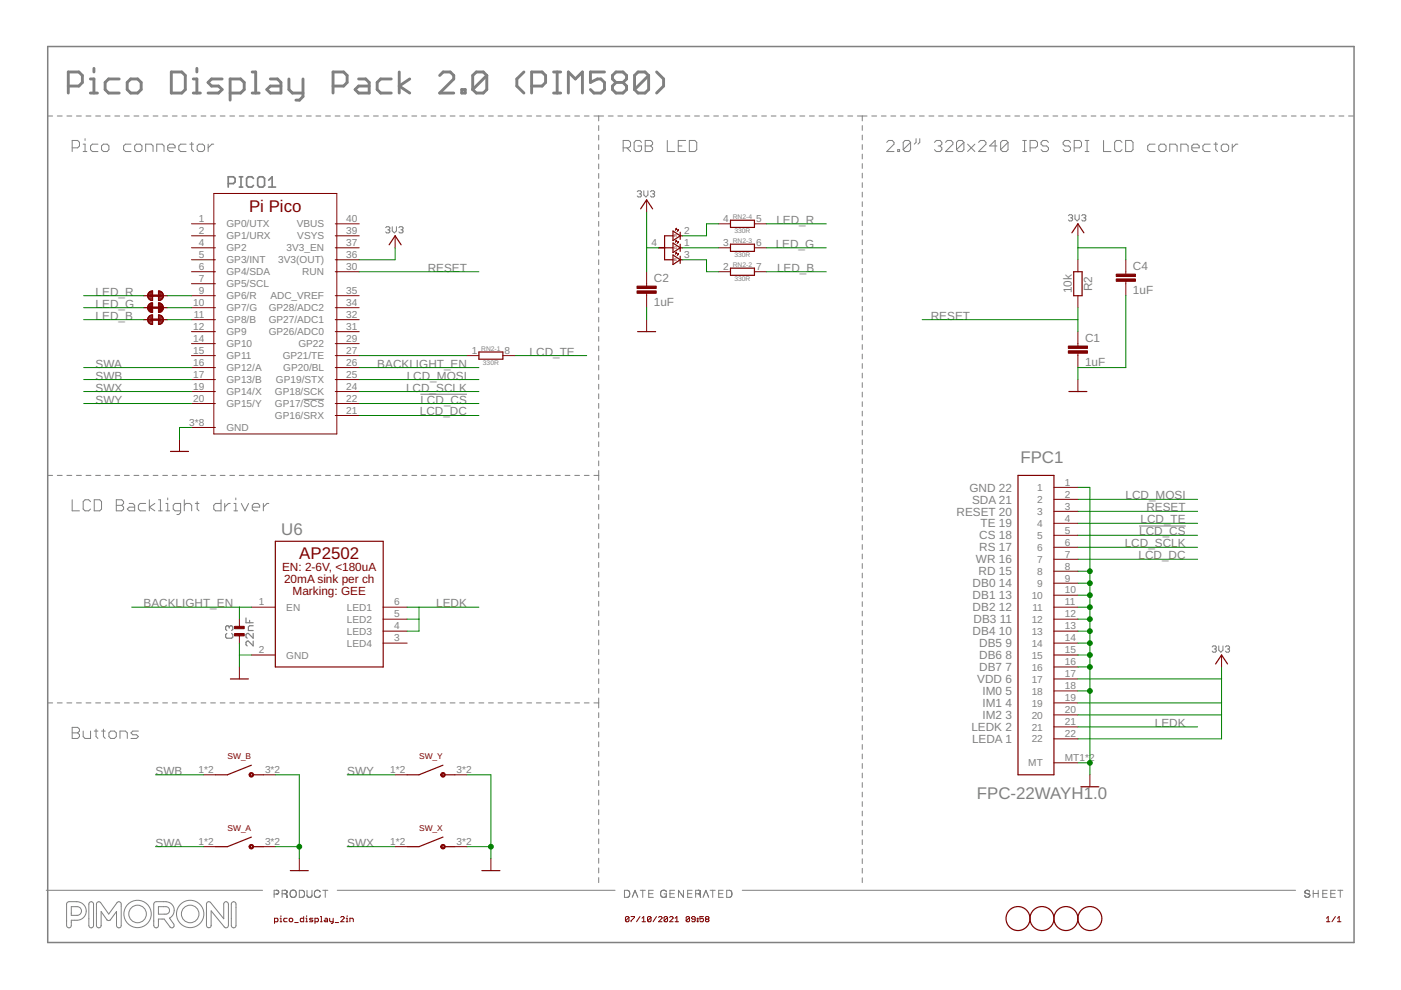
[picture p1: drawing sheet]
<svg xmlns="http://www.w3.org/2000/svg" width="297mm" height="210mm" viewBox="0 0 297 210" stroke-linecap="round" stroke-linejoin="round" font-family="sans-serif">
<g fill="none" stroke="#808080" stroke-width=".21">
<path d="M10.1 24.6h1.1M12.1 24.6h1.1M14.2 24.6h1M15.3 31.3h1.2l.3-.4v-.7l-.3-.4h-1.2v2.3M16.2 24.6h1.1M17.6 32.1h.8M17.6 30.6h.4v1.5M18 29.4v.4M18.2 24.6h1.1M20.3 24.6h1M20.8 30.6h-1.2l-.4 .3v.8l.4 .4h1.2M21.5 30.9l.4-.3h.8l.4 .3v.8l-.4 .4h-.8l-.4-.4z"/>
<path d="M22.3 24.6h1M24.3 24.6h1.1M26.4 24.6h1M27.8 30.6h-1.2l-.4 .3v.8l.4 .4h1.2M28.4 24.6h1M28.6 30.9l.3-.3h.8l.4 .3v.8l-.4 .4h-.8l-.3-.4zM30.4 24.6h1.1M30.9 32.1v-1.5h1.2l.3 .3v1.2M32.5 24.6h1M33.2 32.1v-1.5h1.2l.4 .3v1.2M34.5 24.6h1M35.6 31.3h1.5v-.4l-.4-.3h-.7l-.4 .3v.8l.4 .4h.7"/>
<path d="M36.5 24.6h1M38.6 24.6h1M39.5 30.6h-1.2l-.4 .3v.8l.4 .4h1.2M40.2 30.6h.8M40.6 24.6h1M40.6 30.2v1.5l.4 .4M41.8 30.9l.4-.3h.8l.4 .3v.8l-.4 .4h-.8l-.4-.4zM42.6 24.6h1M44.1 30.6v1.5M44.7 24.6h1M45.3 30.6h-.4l-.8 .7M46.7 24.6h1"/>
<path d="M48.7 24.6h1M50.7 24.6h1.1M52.8 24.6h1M54.8 24.6h1M56.8 24.6h1.1M58.9 24.6h1M60.9 24.6h1M62.9 24.6h1.1M65 24.6h1M67 24.6h1M69 24.6h1.1M71.1 24.6h1"/>
<path d="M73.1 24.6h1M75.1 24.6h1.1M77.2 24.6h1M79.2 24.6h1M81.2 24.6h1.1M83.2 24.6h1.1M85.3 24.6h1M87.3 24.6h1M89.3 24.6h1.1M91.4 24.6h1M93.4 24.6h1M95.4 24.6h1.1"/>
<path d="M97.5 24.6h1M99.5 24.6h1M101.5 24.6h1.1M103.6 24.6h1M105.6 24.6h1M107.6 24.6h1M109.7 24.6h1M111.7 24.6h1M113.7 24.6h1M115.8 24.6h1M117.8 24.6h1M119.8 24.6h1"/>
<path d="M121.9 24.6h1M123.9 24.6h1M125.9 24.6h2.1M126.9 24.6v1M126.9 26.6v1.1M126.9 28.7v1M126.9 30.7v1M126.9 32.7v1.1M126.9 34.8v1M126.9 36.8v1M126.9 38.8v1.1M129 24.6h1"/>
<path d="M131 24.6h1M132.1 31.3h1.2l.4-.4v-.7l-.4-.4h-1.2v2.3M132.9 31.3l.8 .8M133 24.6h1.1M135.1 24.6h1M136 30.2l-.4-.4h-.7l-.4 .4v1.5l.4 .4h.7l.4-.4v-.8h-.8M136.8 29.8h1.2l.4 .4v.4l-.4 .3 .4 .4v.4l-.4 .4h-1.2zM136.8 30.9h1.2M137.1 24.6h1M139.1 24.6h1.1M141.2 24.6h1M141.5 29.8v2.3h1.5"/>
<path d="M143.2 24.6h1M143.8 30.9h.8M145.2 24.6h1.1M145.4 29.8h-1.6v2.3h1.6M146.2 29.8h1.1l.4 .4v1.5l-.4 .4h-1.1zM147.3 24.6h1M149.3 24.6h1M151.3 24.6h1M153.4 24.6h1M155.4 24.6h1M157.4 24.6h1M159.4 24.6h1.1"/>
<path d="M161.5 24.6h1M163.5 24.6h1M165.5 24.6h1.1M167.6 24.6h1M169.6 24.6h1M171.6 24.6h1.1M173.7 24.6h1M175.7 24.6h1M177.7 24.6h1.1M179.7 24.6h1.1M181.8 24.6h2M182.8 24.6v1"/>
<path d="M182.8 26.6v1M182.8 28.6v1.1M182.8 30.7v1M182.8 32.7v1M182.8 34.7v1M182.8 36.7v1M182.8 38.7v1.1M184.8 24.6h1.1M186.9 24.6h1M188 30.2l.4-.4h.8l.3 .4v.4l-1.5 1.5h1.5M188.9 24.6h1M190.3 31.7h.4v.4h-.4z"/>
<path d="M190.9 24.6h1M192.9 24.6h1.1M193.1 30.2l-.4-.4h-.8l-.4 .4v1.5M193.1 30.2v1.5l-.4 .4h-.8l-.4-.4M193.1 30.2l-1.6 1.5M194.2 29.4v.8l-.4 .4M194.9 24.6h1.1M195 29.4v.8l-.4 .4M197 24.6h1M198.1 30.2l.4-.4h.8l.4 .4v.4l-.4 .3M198.9 30.9h.4M199 24.6h1"/>
<path d="M199.3 30.9l.4 .4v.4l-.4 .4h-.8l-.4-.4M200.5 30.2l.4-.4h.7l.4 .4v.4l-1.5 1.5h1.5M201 24.6h1M203 24.6h1M204.4 30.2l-.4-.4h-.8l-.4 .4v1.5M204.4 30.2v1.5l-.4 .4h-.8l-.4-.4M204.4 30.2l-1.6 1.5M205.1 24.6h1M205.1 30.6l1.6 1.5M206.7 30.6l-1.6 1.5M207.1 24.6h1M207.5 30.2l.4-.4h.8l.3 .4v.4l-1.5 1.5h1.5"/>
<path d="M209.1 24.6h1M211.1 24.6h1M211.4 30.9h-1.6l1.2-1.1v2.3M213.1 24.6h1.1M213.7 30.2l-.4-.4h-.7l-.4 .4v1.5M213.7 30.2v1.5l-.4 .4h-.7l-.4-.4M213.7 30.2l-1.5 1.5M215.2 24.6h1M216.8 29.8h.8M216.8 32.1h.8M217.2 24.6h1M217.2 29.8v2.3"/>
<path d="M218.4 31.3h1.2l.4-.4v-.7l-.4-.4h-1.2v2.3M219.2 24.6h1M221.2 24.6h1M222.3 30.2l-.4-.4h-.8l-.4 .4v.4l.4 .3h.8l.4 .4v.4l-.4 .4h-.8l-.4-.4M223.2 24.6h1.1M225.3 24.6h1M227 30.2l-.4-.4h-.8l-.4 .4v.4l.4 .3h.8l.4 .4v.4l-.4 .4h-.8l-.4-.4M227.3 24.6h1M227.8 31.3h1.1l.4-.4v-.7l-.4-.4h-1.1v2.3M229.3 24.6h1M230.1 29.8h.8M230.1 32.1h.8"/>
<path d="M230.5 29.8v2.3M231.3 24.6h1M233.4 24.6h1M234 29.8v2.3h1.5M235.4 24.6h1M237.4 24.6h1M237.9 30.2l-.4-.4h-.8l-.4 .4v1.5l.4 .4h.8l.4-.4M238.7 29.8h1.1l.4 .4v1.5l-.4 .4h-1.1zM239.4 24.6h1M241.4 24.6h1.1M243.5 24.6h1M244.9 30.6h-1.2l-.4 .3v.8l.4 .4h1.2"/>
<path d="M245.5 24.6h1M245.7 30.9l.4-.3h.7l.4 .3v.8l-.4 .4h-.7l-.4-.4zM247.5 24.6h1M248 32.1v-1.5h1.2l.4 .3v1.2M249.5 24.6h1M250.4 32.1v-1.5h1.1l.4 .3v1.2M251.5 24.6h1.1M252.7 31.3h1.6v-.4l-.4-.3h-.8l-.4 .3v.8l.4 .4h.8M253.6 24.6h1M255.6 24.6h1M256.6 30.6h-1.2l-.4 .3v.8l.4 .4h1.2M257.4 30.6h.7"/>
<path d="M257.6 24.6h1M257.8 30.2v1.5l.3 .4M258.9 30.9l.4-.3h.8l.4 .3v.8l-.4 .4h-.8l-.4-.4zM259.6 24.6h1.1M261.3 30.6v1.5M261.7 24.6h1M262.4 30.6h-.4l-.7 .7M263.7 24.6h1M265.7 24.6h1M267.7 24.6h1.1M269.7 24.6h1.1M271.8 24.6h1"/>
<path d="M273.8 24.6h1M275.8 24.6h1M277.8 24.6h1M279.8 24.6h1.1M281.9 24.6h1M283.9 24.6h1M285.9 24.6h1M81.8 48.3l.2-.2h.4l.3 .2v.2l-.3 .2M82.2 48.7h.2M82.4 48.7l.3 .3-.3 .4h-.4l-.2-.2M83.2 48.1v.9l.4 .4 .5-.4v-.9M84.6 48.3l.2-.2h.4l.2 .2-.2 .4"/>
<path d="M85 48.7h.2M85.2 48.7l.2 .3-.2 .4h-.4l-.2-.2M126.9 40.9v1M126.9 42.9v1M126.9 44.9v1.1M126.9 46.9v1.1M126.9 49v1M126.9 51v1M126.9 53v1.1M126.9 55.1v1M126.9 57.1v1M126.9 59.1v1.1"/>
<path d="M135.1 40.7l.2-.3h.5l.2 .3-.2 .4M135.5 41.1h.3M135.8 41.1l.2 .2-.2 .5h-.5l-.2-.2M136.5 40.4v.9l.4 .5 .5-.5v-.9M137.9 40.7l.2-.3h.5l.2 .3v.2l-.2 .2M138.3 41.1h.3M138.6 41.1l.2 .2-.2 .5h-.5l-.2-.2M182.8 40.7v1.1M182.8 42.8v1M182.8 44.8v1M182.8 46.8v1M182.8 48.8v1"/>
<path d="M182.8 50.8v1.1M182.8 52.9v1M182.8 54.9v1M182.8 56.9v1M182.8 58.9v1M226.5 45.7l.2-.2h.5l.2 .2v.3l-.2 .2M227 46.2h.2M227.2 46.2l.2 .2-.2 .4h-.5l-.2-.2M227.9 45.5v.9l.5 .4 .4-.4v-.9M229.3 45.7l.3-.2h.4l.2 .2-.2 .5M229.8 46.2h.2M230 46.2l.2 .2-.2 .4h-.4l-.3-.2"/>
<path d="M126.9 61.2v1M126.9 63.2v1M126.9 65.2v1.1M126.9 67.3v1M126.9 69.3v1M126.9 71.3v1M126.9 73.4v1M126.9 75.4v1M126.9 77.4v1M126.9 79.4v1.1M182.8 60.9v1.1M182.8 63v1"/>
<path d="M182.8 65v1M182.8 67v1M182.8 69v1M182.8 71v1.1M182.8 73.1v1M182.8 75.1v1M182.8 77.1v1M182.8 79.1v1M64.3 84.7h4.4M89.1 83.6h9.9M126.9 81.5v1M126.9 83.5v1"/>
<path d="M126.9 85.5v1.1M126.9 87.6v1M126.9 89.6v1M126.9 91.6v1.1M126.9 93.7v1M126.9 95.7v1M126.9 97.7v1.1M126.9 99.8v2.1M182.8 81.1v1M182.8 83.1v1.1M182.8 85.2v1M182.8 87.2v1"/>
<path d="M182.8 89.2v1M182.8 91.2v1M182.8 93.2v1.1M182.8 95.3v1M182.8 97.3v1M182.8 99.3v1M10.1 100.8h1.1M12.1 100.8h1.1M14.2 100.8h1M15.3 106v2.3h1.5M16.2 100.8h1.1M18.2 100.8h1.1"/>
<path d="M19.2 106.4l-.4-.4h-.8l-.4 .4v1.5l.4 .4h.8l.4-.4M20 106h1.1l.4 .4v1.5l-.4 .4h-1.1zM20.3 100.8h1M22.3 100.8h1M24.3 100.8h1.1M24.7 106h1.1l.4 .4v.3l-.4 .4 .4 .4v.4l-.4 .4h-1.1zM24.7 107.1h1.1M26.4 100.8h1M27.4 106.7h.8l.4 .4v1.2h-1.2l-.4-.4 .4-.4h1.2M28.4 100.8h1M30.4 100.8h1.1M30.9 106.7h-1.2l-.4 .4v.8l.4 .4h1.2"/>
<path d="M31.7 106v2.3M32.5 100.8h1M32.8 106.7l-1.1 .8 1.1 .8M33.6 108.3h.8M33.6 106h.4v2.3M34.5 100.8h1M35.2 106.7h.4v1.6M35.2 108.3h.8M35.6 105.6v.4M36.5 100.8h1M38.3 108.3h-1.2l-.4-.4v-.8l.4-.4h1.2v2l-.4 .4h-.4M38.6 100.8h1"/>
<path d="M39.1 107.1l.4-.4h.7l.4 .4v1.2M39.1 106v2.3M40.6 100.8h1M41.4 106.7h.8M41.8 106.4v1.5l.4 .4M42.6 100.8h1M44.7 100.8h1M46.7 100.8h1M46.9 106v2.3h-1.2l-.4-.4v-.8l.4-.4h1.2M47.6 106.7v1.6M48.7 100.8h1M48.8 106.7h-.4l-.8 .8"/>
<path d="M49.6 108.3h.8M49.6 106.7h.4v1.6M50 105.6v.4M50.7 100.8h1.1M51.2 106.7l.7 1.6 .8-1.6M52.8 100.8h1M53.5 107.5h1.6v-.4l-.4-.4h-.8l-.4 .4v.8l.4 .4h.8M54.8 100.8h1M55.8 106.7v1.6M56.8 100.8h1.1M57 106.7h-.4l-.8 .8M58.9 100.8h1"/>
<path d="M60.9 100.8h1M62.9 100.8h1.1M65 100.8h1M67 100.8h1M69 100.8h1.1M71.1 100.8h1M73.1 100.8h1M75.1 100.8h1.1M77.2 100.8h1M79.2 100.8h1M81.2 100.8h1.1M83.2 100.8h1.1"/>
<path d="M85.3 100.8h1M87.3 100.8h1M89.3 100.8h1.1M91.4 100.8h1M93.4 100.8h1M95.4 100.8h1.1M97.5 100.8h1M99.5 100.8h1M101.5 100.8h1.1M103.6 100.8h1M105.6 100.8h1M107.6 100.8h1"/>
<path d="M109.7 100.8h1M111.7 100.8h1M113.7 100.8h1M115.8 100.8h1M117.8 100.8h1M119.8 100.8h1M121.9 100.8h1M123.9 100.8h1M125.9 100.8h1M126.9 102.8v1.1M126.9 104.9v1M126.9 107v1"/>
<path d="M126.9 109v1M126.9 111.1v1M126.9 113.1v1.1M126.9 115.1v1.1M126.9 117.2v1.1M126.9 119.3v1M182.8 101.3v1M182.8 103.3v1.1M182.8 105.4v1M182.8 107.4v1M182.8 109.4v1M182.8 111.4v1"/>
<path d="M182.8 113.4v1M182.8 115.5v1M182.8 117.5v1M182.8 119.5v1M241.5 111.5h9.9M126.9 121.3v1.1M126.9 123.4v1M126.9 125.4v1.1M126.9 127.5v1M126.9 129.5v1.1M126.9 131.6v1M126.9 133.6v1.1"/>
<path d="M126.9 135.7v1M126.9 137.7v1.1M126.9 139.8v1M182.8 121.5v1M182.8 123.5v1M182.8 125.6v1M182.8 127.6v1M182.8 129.6v1M182.8 131.6v1M182.8 133.6v1M182.8 135.6v1.1M182.8 137.7v1"/>
<path d="M182.8 139.7v1M257 137.2l.2-.3h.5l.2 .3-.2 .4M257.5 137.6h.2M257.7 137.6l.2 .2-.2 .5h-.5l-.2-.3M258.4 136.9v.9l.4 .5 .5-.5v-.9M259.8 137.2l.2-.3h.5l.2 .3-.2 .4M260.2 137.6h.3M260.5 137.6l.2 .2-.2 .5h-.5l-.2-.3M10.1 149h1.1M12.1 149h1.1M14.2 149h1M15.3 154.2h1.2l.3 .4v.4l-.3 .4 .3 .4v.4l-.3 .4h-1.2z"/>
<path d="M15.3 155.4h1.2M16.2 149h1.1M17.6 155v1.2l.4 .4h1.2v-1.6M18.2 149h1.1M20 155h.8M20.3 149h1M20.4 154.6v1.6l.4 .4M21.5 155h.8M21.9 154.6v1.6l.4 .4M22.3 149h1M23.5 155h.8l.4 .4v.8l-.4 .4h-.8l-.4-.4v-.8zM24.3 149h1.1"/>
<path d="M25.4 156.6v-1.6h1.2l.4 .4v1.2M26.4 149h1M28.4 149h1M29.3 155h-1.1l-.4 .4 .4 .4h.7l.4 .4-.4 .4h-1.1M30.4 149h1.1M32.5 149h1M34.5 149h1M36.5 149h1M38.6 149h1M40.6 149h1M42.6 149h1M44.7 149h1"/>
<path d="M46.7 149h1M48.7 149h1M50.7 149h1.1M52.8 149h1M54.8 149h1M56.8 149h1.1M58.9 149h1M60.9 149h1M62.9 149h1.1M65 149h1M67 149h1M69 149h1.1"/>
<path d="M71.1 149h1M73.1 149h1M75.1 149h1.1M77.2 149h1M79.2 149h1M81.2 149h1.1M83.2 149h1.1M85.3 149h1M87.3 149h1M89.3 149h1.1M91.4 149h1M93.4 149h1"/>
<path d="M95.4 149h1.1M97.5 149h1M99.5 149h1M101.5 149h1.1M103.6 149h1M105.6 149h1M107.6 149h1M109.7 149h1M111.7 149h1M113.7 149h1M115.8 149h1M117.8 149h1"/>
<path d="M119.8 149h1M121.9 149h1M123.9 149h1M125.9 149h1M126.9 141.8v1.1M126.9 143.9v1M126.9 145.9v1.1M126.9 148v2.1M126.9 151.1v1.1M126.9 153.2v1M126.9 155.2v1.1M126.9 157.3v1"/>
<path d="M126.9 159.3v1.1M182.8 141.7v1M182.8 143.7v1M182.8 145.7v1M182.8 147.8v1M182.8 149.8v1M182.8 151.8v1M182.8 153.8v1M182.8 155.8v1M182.8 157.9v1M182.8 159.9v1M126.9 161.4v1.1"/>
<path d="M126.9 163.4v1.1M126.9 165.5v1.1M126.9 167.6v1M126.9 169.6v1.1M126.9 171.7v1M126.9 173.7v1.1M126.9 175.8v1M126.9 177.8v1.1M126.9 179.9v1.1M182.8 161.9v1M182.8 163.9v1M182.8 165.9v1"/>
<path d="M182.8 168v1M182.8 170v1M182.8 172v1M182.8 174v1M182.8 176v1M182.8 178v1.1M9.8 188.8h45.9M14.2 191.4l.4-.2a3.9 3.9 0 0 1 2.8 .3 1.96 1.96 0 0 1 .8 2.2 1.96 1.96 0 0 1-1.9 1.4h-1.2v1.1a.5 .5 0 0 1-.5 .5 .5 .5 0 0 1-.5-.5zM15.1 192.2h1.3a.92 .92 0 0 1 .9 1 .92 .92 0 0 1-.9 .9h-1.3zM18.9 191.4a.5 .5 0 0 1 .6-.2 .5 .5 0 0 1 .3 .5v4.5a.5 .5 0 0 1-.5 .5 .5 .5 0 0 1-.5-.5zM20.6 191.4l.4-.2 .3 .1 1.8 2.5 1.7-2.4a.49 .49 0 0 1 .6-.2 .49 .49 0 0 1 .3 .5v4.5a.5 .5 0 0 1-.5 .5 .5 .5 0 0 1-.5-.5v-2.9l-1.3 1.7-.3 .2-.4-.1-1.3-1.8v2.9a.5 .5 0 0 1-.5 .5 .5 .5 0 0 1-.5-.5zM32.7 191.4l.4-.2h2.1a1.85 1.85 0 0 1 1.7 1.4 1.85 1.85 0 0 1-1 2.1l.9 1.2a.5 .5 0 0 1 0 .7 .5 .5 0 0 1-.7 0l-1.3-1.7h-1.2v1.3a.5 .5 0 0 1-.5 .5 .5 .5 0 0 1-.5-.5z"/>
<path d="M33.6 192.2h1.6a.79 .79 0 0 1 .7 .8 .79 .79 0 0 1-.7 .8h-1.6zM44 191.3l.3-.1 .3 .1 2.8 3.5v-3.1a.5 .5 0 0 1 .6-.5 .5 .5 0 0 1 .4 .5v4.5l-.1 .4-.3 .1-.4-.1-2.8-3.5v3.1a.5 .5 0 0 1-.5 .5 .5 .5 0 0 1-.5-.5v-4.5zM49.1 191.4a.5 .5 0 0 1 .6-.2 .5 .5 0 0 1 .3 .5v4.5a.5 .5 0 0 1-.5 .5 .5 .5 0 0 1-.5-.5zM58.9 188.8l.2 .2M58.9 188.8h-.8v1.5M59 189.5l-.9 .1M59 189.4h.1M59 189.4v.1M59 188.9l.1 .1M59.1 189.3l-.1 .1M59.1 189v.1M59.1 189v.3"/>
<path d="M60.5 189.5h-.1M60.6 189.5h.1M60.6 188.8h.1M60.6 189.5l.2 .2M60.7 188.8h-.9v1.5M60.7 188.8l.1 .1M60.7 188.8h.1M60.7 189.6l.2 .6M60.8 188.9v.4l-.1 .1M60.8 189.8h.1M60.8 189.3l-.2 .2h-.8M60.8 188.9v.1"/>
<path d="M60.8 190.2h.1M60.9 190.2v.1M61.7 188.9a.67 .67 0 0 1 .7-.1 .67 .67 0 0 1 .4 .6 .72 .72 0 0 1-.9 .8 .72 .72 0 0 1-.2-1.2zM61.9 190.2h.1M63.5 188.8h.6l.4 .2 .1 .7-.4 .5-.7 .1zM65.1 189.8v.1M65.1 188.8l.1 1.3M65.2 190.1h.1M66.1 188.8v1.3l-.4 .2-.5-.2M66.1 189.9h.1M67.5 188.8a.67 .67 0 0 0-.8 .2 .67 .67 0 0 0 0 .7 .64 .64 0 0 0 .6 .6 .64 .64 0 0 0 .6-.5M67.5 188.8h.1"/>
<path d="M67.5 188.8l.4 .3M67.7 188.9h.1M67.8 190.1h.1M67.9 189.9h.1M68.4 188.8h1.1M69 188.8v1.5M71.5 188.8h58.9M126.9 182v1M126.9 184v1.1M126.9 186.1v1M132.4 188.8h.6l.4 .2a1.01 1.01 0 0 1-.2 1.2l-.8 .1zM133.5 189.4h.1"/>
<path d="M134 190.3l.6-1.5 .6 1.5M135.7 188.8h1.1M136.3 188.8v1.5M137.5 189.5h.9M138.5 188.8h-1v1.5h1M140.3 188.8a.74 .74 0 0 0-.2 1.1 .74 .74 0 0 0 1.1 .1l.1-.3M140.4 188.8h-.1M140.8 189.5h.5v.8M140.8 188.7l.1 .1M141 188.8h-.6M141 188.8h.1M141 188.8l.2 .1"/>
<path d="M141 190.2h.1M141.2 188.9h.1M141.2 188.9l.1 .2M142 189.5h.9M143 188.8h-1v1.5h1M144.9 188.8v1.5l-1.1-1.5v1.5M145.8 189.5h.9M146.7 188.8h-.9v1.5h.9M148.1 189.5h.1M148.2 189.5h.1M148.3 189.5h-.8M148.3 188.8l.2 .2v.3"/>
<path d="M148.3 189.5l.2 .7M148.4 189.7h.1M148.4 188.9h.1M148.4 189.3l-.1 .2M148.5 189.9h.1M148.5 189.3l-.3 .2M148.5 189l-.3-.2h-.7v1.5M148.5 190.2h.1M149.1 190.3l.6-1.5 .6 1.5M150.6 188.8h1M151.1 188.8v1.5M152.4 189.5h.8"/>
<path d="M153.3 188.8h-.9v1.5h.9M154.1 188.8h.6l.4 .3 .1 .7-.4 .4-.7 .1zM157.4 188.8h117.3M182.8 180.1v1M182.8 182.1v1M182.8 184.1v1M182.8 186.1v1M276.6 189.8l.2 .4M276.7 189.3l1 .4M276.7 189.3h.1M276.8 189.4h.1M276.9 188.8h-.1"/>
<path d="M276.9 188.8h.1M276.9 189.4h.1M277 188.8h.1M277 188.8l-.3 .2v.3M277 188.8a.46 .46 0 0 1 .6 .3M277 189.4l.1 .1M277.2 189.5h.1M277.4 189.5l.1 .1M277.5 189.6h.1M277.6 189.7l.1 .3M277.6 190l-.3 .3-.5-.2M277.7 190h-.1"/>
<path d="M278.4 188.8v1.5M278.4 189.4h1.1M279.5 188.8v1.5M280.5 189.5h.8M281.4 188.8h-.9v1.5h.9M282.2 189.5h.8M283.1 188.8h-.9v1.5h.9M283.6 188.8h1.1M284.2 188.8v1.5"/>
<circle cx="29.2" cy="193.8" r="2.9"/>
<circle cx="29.2" cy="193.8" r="1.86"/>
<circle cx="40.3" cy="193.8" r="2.9"/>
<circle cx="40.3" cy="193.8" r="1.86"/>
</g>
<path d="M48.4 38.9h1.1l.3-.3v-.8l-.3-.3h-1.1v2.2M50.7 37.5h.8M50.7 39.7h.8M51.1 37.5v2.2M53.7 37.8l-.3-.3h-.8l-.3 .3v1.5l.3 .4h.8l.3-.4M55 37.5h.7l.4 .3v1.5l-.4 .4h-.7l-.4-.4v-1.5zM57 39.7h1.4M57 38.2l.7-.7v2.2" fill="none" stroke="#808080" stroke-width=".36"/>
<path d="M10.1 9.9h277v189.9h-277z" fill="none" stroke="#808080" stroke-width=".32"/>
<path d="M48.1 134.3l-.3 .3v.5l.3 .2h1l.3-.2v-.5l-.3-.3M48.6 132.9l-.3-.2h-.2l-.3 .2v.5l.3 .3M48.6 132.9l.3-.2h.2l.3 .2v.5l-.3 .3M48.6 132.9v.3M52.2 131v1h1.5M52.9 131.5v.5M53.7 134.3v1l-1-1h-.3l-.2 .3v.5l.2 .2M53.7 135.9v1l-1-1h-.3l-.2 .3v.5l.2 .2M53.7 132.7h-.8l-.2 .2v.8h1" fill="none" stroke="#808080" stroke-width=".25"/>
<g fill="none" stroke="#800000" stroke-width=".25">
<path d="M82.5 51.9l1.3-1.9 1.2 1.9M135.8 44.3l1.3-1.9 1.3 1.9M140.9 52.5h1.8M142.7 49l1.5 1-1.5 1zM142.7 51.5l1.5 1-1.5 1.1zM142.7 54.1l1.5 1-1.5 1zM142.7 50h-1.8v5.1h1.8M144.2 49.2v1.6M144.2 51.8v1.5M144.2 54.3v1.5M144.2 55.1h.5M144.2 52.5h.5"/>
<path d="M144.2 50h.5M154.9 56.9h5.1v1.5h-5.1zM154.9 46.7h5.1v1.5h-5.1zM154.9 51.8h5.1v1.5h-5.1zM227.3 49.4l1.2-1.9 1.3 1.9M227.6 57.6h1.8v5.1h-1.8zM30.4 62.7h1.6M30.4 65.2h1.6M30.4 67.8h1.6M31.3 62.7h1M31.3 65.2h1M31.3 67.8h1"/>
<path d="M31.3 62.5h1M31.3 65.4h1M31.3 67.6h1M31.4 62.9h.9M31.4 65h.9M31.4 68.1h.9M31.4 67.4h.9M31.4 62.3h.9M31.4 65.6h.9M31.5 63.2h.8M31.5 68.3a1.03 1.03 0 0 1 .8-1.5v2l-.3-.1M31.5 64.7h.8"/>
<path d="M31.5 64.7l-.2 .7M31.5 68.3h.8M31.5 68.3l.5 .4M31.5 67.2h.8M31.5 62.1h.8M31.5 65.8h.8M31.6 62l.7-.3v2a1.02 1.02 0 0 1-.9-.6 1.02 1.02 0 0 1 .2-1.1zM31.6 63.4h.7M31.6 64.5h.7M31.6 68.5h.7M31.7 66.1h.6M31.7 67h.6"/>
<path d="M31.8 61.8h.5M31.9 63.6h.4M32 64.3l.3-.1v2.1a.98 .98 0 0 1-1-.9M32 64.3h.3M32 64.3l-.5 .4M32 68.7h.3M33.6 61.7a1.02 1.02 0 0 1 1 1 1.02 1.02 0 0 1-1 1zM33.6 63.6h.4M33.6 63.4h.7M33.6 63.2h.9M33.6 62.9h1M33.6 62.7h1"/>
<path d="M33.6 62.5h1M33.6 62.3h.9M33.6 62.1h.8M33.6 61.8h.6M33.6 66.1h.6M33.6 65.8h.8M33.6 65.6h.9M33.6 65.4h1M33.6 65.2h1M33.6 65h1M33.6 64.7h.9M33.6 64.5h.7"/>
<path d="M33.6 64.3h.4M33.6 68.7h.4M33.6 68.5h.7M33.6 68.3h.9M33.6 68.1h1M33.6 67.8h1M33.6 67.6h1M33.6 67.4h.9M33.6 67.2h.8M33.6 67h.6M34 64.3l-.4-.1v2.1l.5-.2 .5-.5M34 64.3l.5 .4"/>
<path d="M34 62.7h1.5M34 65.2h1.5M34 67.8h1.5M34.3 68.6l-.3 .1M34.5 68.3a1.02 1.02 0 0 0-.9-1.5v2l.4-.1M34.5 64.7l.1 .7M34.5 68.3l-.2 .3M34.6 65.4v.2M101.5 74.6h5.1v1.6h-5.1zM135.2 70.3h3.8M36.2 95.7h3.8M226.6 83h3.8"/>
<path d="M58.4 114.8h22.8v26.6h-22.8zM215.8 100.8h7.7v63.5h-7.7zM48.9 144h3.8M257.7 140.8l1.3-1.9 1.3 1.9M53.3 162.2l-5.1 2.1h-2.5M53.3 177.5l-5.1 2h-2.5M53.8 164.3h2M53.8 179.5h2M93.9 162.2l-5.1 2.1h-2.5M93.9 177.5l-5.1 2h-2.5M94.4 164.3h2.1M94.4 179.5h2.1"/>
<path d="M229.2 166.8h3.8M61.6 184.6h3.8M102.2 184.6h3.8"/>
<circle cx="215.8" cy="194.8" r="2.54"/>
<circle cx="220.9" cy="194.8" r="2.54"/>
<circle cx="226" cy="194.8" r="2.54"/>
<circle cx="231.1" cy="194.8" r="2.54"/>
</g>
<g fill="none" stroke="#800000" stroke-width=".21">
<path d="M40.6 47.5h5.1M40.6 50h5.1M40.6 52.5h5.1M40.6 55.1h5.1M40.6 57.6h5.1M45.3 41h26.1v51h-26.1zM71.1 47.5h5.1M71.1 50h5.1M71.1 52.5h5.1M71.1 55.1h5.1M71.1 57.6h5.1M83.8 50v2.5"/>
<path d="M137.1 42.4v2.5M137.1 57.6v3.1M143.3 53.6l.1-.1v.2zM143.3 48.5l.1-.1v.3zM143.3 51.1l.1-.2v.3zM143.4 53.5l-.2 .4M143.4 50.9l-.2 .5M143.4 48.4l-.2 .5M143.6 53.9l.2-.2v.3zM143.6 48.8l.2-.1v.2zM143.6 51.3l.2-.1v.3zM143.8 53.7l-.2 .5"/>
<path d="M143.8 51.2l-.2 .4M143.8 48.7l-.2 .4M152.3 47.5h2.6M152.3 52.5h2.6M152.3 57.6h2.6M160 47.5h2.5M160 52.5h2.5M160 57.6h2.5M228.5 47.5v2.5M228.5 55.1v2.5M238.7 55.1v3M238.7 59.6v3.1"/>
<path d="M40.6 60.2h5.1M40.6 62.7h5.1M40.6 65.2h5.1M40.6 67.8h5.1M40.6 70.3h5.1M40.6 72.9h5.1M40.6 75.4h5.1M40.6 77.9h5.1M71.1 62.7h5.1M71.1 65.2h5.1M71.1 67.8h5.1M71.1 70.3h5.1"/>
<path d="M71.1 72.9h5.1M71.1 75.4h5.1M71.1 77.9h5.1M99 75.4h2.5M106.6 75.4h2.6M137.1 62.2v3M137.1 67.8v2.5M228.5 62.7v2.5M228.5 70.3v3.1M228.5 74.9v3M38.1 93.2v2.5M40.6 80.5h5.1"/>
<path d="M40.6 83h5.1M40.6 85.6h5.1M40.6 90.6h5.1M71.1 80.5h5.1M71.1 83h5.1M71.1 85.6h5.1M71.1 88.1h5.1M228.5 80.5v2.5M223.5 103.3h5M223.5 105.9h5M223.5 108.4h5M223.5 111h5"/>
<path d="M223.5 113.5h5M223.5 116h5M223.5 118.6h5M50.8 131.3v1.6M50.8 134.7v1.7M53.3 128.7h5.1M53.3 138.9h5.1M81.2 128.7h5.1M81.2 131.3h5.1M81.2 133.8h5.1M81.2 136.4h5.1M223.5 128.7h5"/>
<path d="M223.5 138.9h5M223.5 131.3h5M223.5 133.8h5M223.5 136.4h5M223.5 121.1h5M223.5 123.7h5M223.5 126.2h5M259 138.9v2.5M50.8 141.4v2.6M223.5 141.4h5M223.5 144h5M223.5 146.5h5"/>
<path d="M223.5 149h5M223.5 151.6h5M223.5 154.1h5M223.5 156.7h5M43.1 164.3h2.6M43.1 179.5h2.6M55.8 164.3h2.6M55.8 179.5h2.6M83.8 164.3h2.5M83.8 179.5h2.5M96.5 164.3h2.5M96.5 179.5h2.5"/>
<path d="M223.5 161.7h5M231.1 164.3v2.5M58.2 195.4h.6l.1-.2-.1-.5h-.6v1.1M59.4 194.7h.2v.7M59.4 195.4h.3M59.6 194.2v.1M60.9 194.7h-.6l-.1 .2v.3l.1 .2h.6M61.5 194.7h.4l.2 .2v.3l-.2 .2h-.4l-.2-.2v-.3zM62.5 195.6h.7M63.5 182.1v2.5M64.4 194.3v1.1h-.6l-.1-.5 .1-.2h.6M64.8 194.7h.2v.7"/>
<path d="M64.8 195.4h.4M65 194.2v.1M66.3 194.7h-.5l-.2 .2 .2 .2h.4l.1 .1-.1 .2h-.6M66.8 195.4h.5l.2-.2-.2-.5h-.5v1.1M67.9 195.4h.4M67.9 194.3h.2v1.1M68.9 194.7h.4l.1 .2v.5h-.5l-.2-.2 .2-.1h.5M69.9 194.7v.5l.2 .2h.5M70.6 194.7v.9l-.3 .2M71.1 195.6h.7M72.2 194.5l.2-.2h.4l.2 .2-.8 .9h.8M73.4 194.7h.2v.7"/>
<path d="M73.4 195.4h.4M73.6 194.2v.1M74.2 195.4v-.7h.5l.2 .2v.5M104.1 182.1v2.5M133.3 194.5v.7l-.1 .2h-.4l-.2-.2M133.3 194.5l-.1-.2h-.4l-.2 .2v.7M133.3 194.5l-.7 .7M133.8 194.3h.7l-.7 1.1M135.7 194.3l-.7 1.1M136.1 195.4h.8M136.1 194.7l.4-.4v1.1M138 194.5v.7l-.2 .2h-.3l-.2-.2"/>
<path d="M138 194.5l-.2-.2h-.3l-.2 .2v.7M138 194.5l-.7 .7M139.2 194.3l-.7 1.1M139.6 194.5l.2-.2h.4l.2 .2-.8 .9h.8M141.5 194.5v.7l-.1 .2h-.4l-.2-.2M141.5 194.5l-.1-.2h-.4l-.2 .2v.7M141.5 194.5l-.7 .7M142 194.5l.2-.2h.3l.2 .2v.2l-.7 .7h.7M143.2 195.4h.7M143.2 194.7l.3-.4v1.1M146.2 194.5v.7l-.2 .2h-.3l-.2-.2M146.2 194.5l-.2-.2h-.3l-.2 .2v.7"/>
<path d="M146.2 194.5l-.7 .7M147.4 194.9h-.6l-.2-.2 .2-.4h.4l.2 .2v.7l-.2 .2h-.4l-.2-.2M147.8 194.7h.2v.2h-.2zM147.8 195.2h.2v.2h-.2zM149.1 194.3h-.7v.6l.4-.2 .3 .2v.3l-.2 .2h-.3l-.2-.2M149.8 194.9l-.2 .2 .2 .3h.3l.2-.2-.2-.3M149.8 194.9l-.2-.2 .2-.4h.3l.2 .2-.2 .4M149.8 194.9h.3M281.2 195.4h.8M281.2 194.7l.4-.4v1.1M283.1 194.3l-.7 1.1M283.6 195.4h.7"/>
<path d="M283.6 194.7l.3-.4v1.1"/>
</g>
<g fill="#800000" stroke="#800000" stroke-width=".21">
<path d="M226.5 74.4h4.1v.5h-4.1z"/>
<path d="M226.5 73.4h4.1v.5h-4.1z"/>
<path d="M236.7 59.1h4v.5h-4z"/>
<path d="M236.7 58.1h4v.5h-4z"/>
<path d="M135.1 61.7h4v.5h-4z"/>
<path d="M135.1 60.7h4v.5h-4z"/>
<path d="M49.7 132.8h2.1v.5h-2.1z"/>
<path d="M49.7 134.3h2.1v.5h-2.1z"/>
</g>
<g fill="#800000" stroke="#800000" stroke-width=".21">
<path d="M53 163.9a.48 .48 0 0 1 .7 .1 .48 .48 0 0 1-.3 .7 .48 .48 0 0 1-.6-.4h.3a.23 .23 0 0 1 .3-.2 .23 .23 0 0 1 .1 .3 .23 .23 0 0 1-.4 0l-.3-.1z" fill-rule="evenodd"/>
<path d="M53 179.1a.48 .48 0 0 1 .7 .2 .48 .48 0 0 1-.3 .7 .48 .48 0 0 1-.6-.5h.3a.24 .24 0 0 1 .3-.2 .24 .24 0 0 1 .1 .4 .24 .24 0 0 1-.4-.1l-.3-.1z" fill-rule="evenodd"/>
<path d="M93.6 163.9a.49 .49 0 0 1 .8 .2 .49 .49 0 0 1-.4 .7 .49 .49 0 0 1-.6-.5h.3a.23 .23 0 0 1 .3-.3 .23 .23 0 0 1 .1 .4 .23 .23 0 0 1-.4 0l-.3-.1z" fill-rule="evenodd"/>
<path d="M93.6 179.1a.49 .49 0 0 1 .8 .2 .49 .49 0 0 1-.4 .7 .49 .49 0 0 1-.6-.5h.3a.23 .23 0 0 1 .3-.2 .23 .23 0 0 1 .1 .3 .23 .23 0 0 1-.4 0l-.3-.1z" fill-rule="evenodd"/>
</g>
<path d="M139.6 52.5h1.3" fill="none" stroke="#800000" stroke-width=".34"/>
<path d="M32 62.7h2M32 65.2h2M32 67.8h2" fill="none" stroke="#800000" stroke-width=".51"/>
<g fill="none" stroke="#008000" stroke-width=".21">
<path d="M76.2 57.6h25.3M83.8 52.5v2.6h-7.6M137.1 52.5h2.5M137.1 44.9v12.7M144.7 52.5h7.6M144.7 55.1h5.1v2.5h2.5M152.3 47.5h-2.5v2.5h-5.1M162.5 52.5h12.7M162.5 57.6h12.7M162.5 47.5h12.7M228.5 50v5.1M228.5 52.5h10.2v2.6"/>
<path d="M17.7 77.9h22.9M17.7 67.8h12.7M17.7 62.7h12.7M17.7 65.2h12.7M35.5 67.8h5.1M35.5 62.7h5.1M35.5 65.2h5.1M76.2 77.9h25.3M76.2 75.4h22.8M109.2 75.4h15.2M137.1 65.2v2.6M195.5 67.8h33"/>
<path d="M228.5 65.2v5.1M238.7 62.7v15.2h-10.2v2.6M17.7 85.6h22.9M17.7 83h22.9M17.7 80.5h22.9M40.6 90.6h-2.5v2.6M76.2 85.6h25.3M76.2 83h25.3M76.2 80.5h25.3M76.2 88.1h25.3M228.5 103.3h2.6v61M228.5 108.4h25.4"/>
<path d="M228.5 113.5h25.4M228.5 116h25.4M228.5 105.9h25.4M228.5 118.6h25.4M228.5 111h25.4M27.9 128.7h25.4M50.8 128.7v2.6M50.8 136.4v5M50.8 138.9h2.5M86.3 128.7h15.2M86.3 131.3h2.5M88.8 128.7v5.1h-2.5"/>
<path d="M228.5 138.9h2.6M228.5 121.1h2.6M228.5 123.7h2.6M228.5 126.2h2.6M228.5 128.7h2.6M228.5 131.3h2.6M228.5 133.8h2.6M228.5 136.4h2.6M228.5 151.6h30.5M228.5 149h30.5M228.5 144h30.5M228.5 146.5h2.6"/>
<path d="M228.5 141.4h2.6M228.5 154.1h25.4M259 141.4v15.3h-30.5M33 164.3h10.1M33 179.5h10.1M58.4 164.3h5.1v17.8M58.4 179.5h5.1M73.6 164.3h10.2M73.6 179.5h10.2M99 164.3h5.1v17.8M99 179.5h5.1M228.5 161.7h2.6"/>
</g>
<g fill="#008000" stroke="#008000" stroke-width=".21">
<circle cx="63.5" cy="179.5" r=".51"/>
<circle cx="104.1" cy="179.5" r=".51"/>
<circle cx="231.1" cy="161.7" r=".51"/>
<circle cx="231.1" cy="146.5" r=".51"/>
<circle cx="231.1" cy="141.4" r=".51"/>
<circle cx="231.1" cy="138.9" r=".51"/>
<circle cx="231.1" cy="136.4" r=".51"/>
<circle cx="231.1" cy="133.8" r=".51"/>
<circle cx="231.1" cy="131.3" r=".51"/>
<circle cx="231.1" cy="128.7" r=".51"/>
<circle cx="231.1" cy="126.2" r=".51"/>
<circle cx="231.1" cy="123.7" r=".51"/>
<circle cx="231.1" cy="121.1" r=".51"/>
</g>
<g fill="none" stroke="#808080" stroke-width=".61">
<path d="M14.5 18.2h2.2l.8-.7v-1.5l-.8-.7h-2.2v4.4M19.2 16.7h.7v3M19.2 19.7h1.5M19.9 14.5v.8M25.3 16.7h-2.3l-.7 .8v1.5l.7 .7h2.3M27.7 16.7h1.5l.7 .8v1.5l-.7 .7h-1.5l-.7-.7v-1.5zM36.3 15.3h2.2l.8 .7v3l-.8 .7h-2.2zM41 16.7h.7v3M41 19.7h1.5M41.7 14.5v.8M47.1 16.7h-2.2l-.8 .8 .8 .7h1.4l.8 .8-.8 .7h-2.2M48.8 19.7h2.2l.8-.7v-1.5l-.8-.8h-2.2v4.5"/>
<path d="M53.5 15.3h.7v4.4M53.5 19.7h1.4M57.3 16.7h1.5l.8 .8v2.2h-2.3l-.7-.7 .7-.8h2.3M61.3 16.7v2.3l.7 .7h2.2M64.2 16.7v3.8l-.7 .7h-.8M70.6 18.2h2.3l.7-.7v-1.5l-.7-.7h-2.3v4.4M76 16.7h1.5l.8 .8v2.2h-2.3l-.7-.7 .7-.8h2.3M83 16.7h-2.3l-.7 .8v1.5l.7 .7h2.3M84.6 15.3v4.4M86.9 16.7l-2.3 1.5 2.3 1.5M93.2 16l.8-.7h1.5l.7 .7v.7l-3 3h3M97.9 19h.7v.7h-.7z"/>
<path d="M103.2 16l-.7-.7h-1.5l-.8 .7v3M103.2 16v3l-.7 .7h-1.5l-.8-.7M103.2 16l-3 3M111.1 15.3l-1.5 1.4v1.5l1.5 1.5M112.7 18.2h2.2l.8-.7v-1.5l-.8-.7h-2.2v4.4M117.4 15.3h1.5M117.4 19.7h1.5M118.1 15.3v4.4M120.5 19.7v-4.4l1.5 1.4 1.5-1.4v4.4M128.2 15.3h-3v2.2l1.5-.8h.7l.8 .8v1.5l-.8 .7h-1.5l-.7-.7M130.6 17.5l-.7-.8v-.7l.7-.7h1.5l.7 .7v.7l-.7 .8M130.6 17.5l-.7 .7v.8l.7 .7h1.5l.7-.7v-.8l-.7-.7"/>
<path d="M130.6 17.5h1.5M137.5 16l-.7-.7h-1.5l-.8 .7v3M137.5 16v3l-.7 .7h-1.5l-.8-.7M137.5 16l-3 3M139.2 15.3l1.5 1.4v1.5l-1.5 1.5"/>
</g>
<g font-size="3.6" fill="#800000">
<text x="52.8" y="44.9">Pi Pico</text>
<text x="63.4" y="118.6">AP2502</text>
</g>
<g font-size="3.6" fill="#808080">
<text x="216.3" y="98.3">FPC1</text>
<text x="59.6" y="113.5">U6</text>
<text x="207.1" y="169.4">FPC-22WAYH1.0</text>
</g>
<g font-size="2.5" fill="#808080">
<text x="164.6" y="47.5">LED_R</text>
<text x="164.5" y="52.5">LED_G</text>
<text x="90.7" y="57.6">RESET</text>
<text x="138.6" y="59.8">C2</text>
<text x="164.7" y="57.6">LED_B</text>
<text x="240.2" y="57.2">C4</text>
<text x="20.3" y="62.7">LED_R</text>
<text x="20.3" y="65.2">LED_G</text>
<text x="138.6" y="64.9">1uF</text>
<text x="227.3" y="62.2" transform="rotate(-90 227.3 62.2)">10k</text>
<text x="231.6" y="61.8" transform="rotate(-90 231.6 61.8)">R2</text>
<text x="240.2" y="62.3">1uF</text>
<text x="20.3" y="67.8">LED_B</text>
<text x="197.4" y="67.8">RESET</text>
<text x="20.3" y="77.9">SWA</text>
<text x="80" y="77.9">BACKLIGHT_EN</text>
<text x="112.3" y="75.4">LCD_TE</text>
<text x="230.1" y="77.6">1uF</text>
<text x="230.1" y="72.5">C1</text>
<text x="20.3" y="80.5">SWB</text>
<text x="20.3" y="83">SWX</text>
<text x="86.1" y="83">LCD_SCLK</text>
<text x="86.2" y="80.5">LCD_MOSI</text>
<text x="20.3" y="85.6">SWY</text>
<text x="89" y="88.1">LCD_DC</text>
<text x="89.1" y="85.6">LCD_CS</text>
<text x="205.5" y="104.2">GND 22</text>
<text x="206.1" y="106.8">SDA 21</text>
<text x="238.6" y="105.9">LCD_MOSI</text>
<text x="202.8" y="109.3">RESET 20</text>
<text x="207.9" y="111.8">TE 19</text>
<text x="241.5" y="113.5">LCD_CS</text>
<text x="241.8" y="110.9">LCD_TE</text>
<text x="243.1" y="108.4">RESET</text>
<text x="206.9" y="119.5">WR 16</text>
<text x="207.6" y="116.9">RS 17</text>
<text x="207.6" y="114.4">CS 18</text>
<text x="238.5" y="116">LCD_SCLK</text>
<text x="241.4" y="118.6">LCD_DC</text>
<text x="206.2" y="124.5">DB0</text>
<text x="207.5" y="122">RD 15</text>
<text x="211.8" y="124.5">14</text>
<text x="30.4" y="128.7">BACKLIGHT_EN</text>
<text x="92.5" y="128.7">LEDK</text>
<text x="206.2" y="129.6">DB2</text>
<text x="206.2" y="127.1">DB1</text>
<text x="211.8" y="129.6">12</text>
<text x="211.8" y="127.1">13</text>
<text x="206.2" y="134.7">DB4</text>
<text x="206.4" y="132.2">DB3</text>
<text x="207.6" y="137.2">DB5</text>
<text x="211.8" y="134.7">10</text>
<text x="212" y="132.2">11</text>
<text x="213.2" y="137.2">9</text>
<text x="207.6" y="142.3">DB7</text>
<text x="207.6" y="139.8">DB6</text>
<text x="213.2" y="142.3">7</text>
<text x="213.2" y="139.8">8</text>
<text x="207.2" y="144.9">VDD 6</text>
<text x="208.3" y="149.9">IM1</text>
<text x="208.3" y="147.4">IM0</text>
<text x="213.2" y="149.9">4</text>
<text x="213.2" y="147.4">5</text>
<text x="205.9" y="155">LEDK 2</text>
<text x="208.3" y="152.5">IM2</text>
<text x="213.2" y="152.5">3</text>
<text x="244.9" y="154.1">LEDK</text>
<text x="206.1" y="157.6">LEDA 1</text>
<text x="33" y="164.3">SWB</text>
<text x="73.6" y="164.3">SWY</text>
<text x="33" y="179.5">SWA</text>
<text x="73.6" y="179.5">SWX</text>
</g>
<g font-size="2.5" fill="#800000">
<text x="59.8" y="121.1">EN: 2-6V, &lt;180uA</text>
<text x="60.2" y="123.6">20mA sink per ch</text>
<text x="62" y="126.2">Marking: GEE</text>
</g>
<g font-size="2.1" fill="#808080">
<text x="42.2" y="47.1">1</text>
<text x="73.4" y="47.1">40</text>
<text x="153.3" y="47.1">4</text>
<text x="160.3" y="47.1">5</text>
<text x="42.2" y="49.6">2</text>
<text x="42.2" y="52.2">4</text>
<text x="48" y="48.2">GP0/UTX</text>
<text x="48" y="50.8">GP1/URX</text>
<text x="48" y="53.3">GP2</text>
<text x="60.8" y="53.3">3V3_EN</text>
<text x="62.9" y="48.2">VBUS</text>
<text x="63" y="50.8">VSYS</text>
<text x="73.4" y="52.2">37</text>
<text x="73.4" y="49.6">39</text>
<text x="138.1" y="52.2">4</text>
<text x="145.1" y="49.6">2</text>
<text x="145.1" y="52.2">1</text>
<text x="153.3" y="52.2">3</text>
<text x="160.3" y="52.2">6</text>
<text x="42.2" y="54.7">5</text>
<text x="42.2" y="57.3">6</text>
<text x="42.2" y="59.8">7</text>
<text x="48" y="55.8">GP3/INT</text>
<text x="48" y="58.4">GP4/SDA</text>
<text x="59" y="55.8">3V3(OUT)</text>
<text x="64.1" y="58.4">RUN</text>
<text x="73.4" y="57.3">30</text>
<text x="73.4" y="54.7">36</text>
<text x="145.1" y="54.7">3</text>
<text x="153.3" y="57.3">2</text>
<text x="160.3" y="57.3">7</text>
<text x="41" y="64.9">10</text>
<text x="42.2" y="62.3">9</text>
<text x="48" y="60.9">GP5/SCL</text>
<text x="48" y="63.5">GP6/R</text>
<text x="48" y="66">GP7/G</text>
<text x="57" y="66">GP28/ADC2</text>
<text x="57.3" y="63.5">ADC_VREF</text>
<text x="73.4" y="64.9">34</text>
<text x="73.4" y="62.3">35</text>
<text x="41" y="70">12</text>
<text x="41.1" y="67.4">11</text>
<text x="48" y="68.5">GP8/B</text>
<text x="48" y="71.1">GP9</text>
<text x="57" y="71.1">GP26/ADC0</text>
<text x="57" y="68.5">GP27/ADC1</text>
<text x="73.4" y="70">31</text>
<text x="73.4" y="67.4">32</text>
<text x="41" y="72.5">14</text>
<text x="41" y="75">15</text>
<text x="41" y="77.6">16</text>
<text x="48" y="73.6">GP10</text>
<text x="48" y="76.2">GP11</text>
<text x="59.9" y="76.2">GP21/TE</text>
<text x="63.3" y="73.6">GP22</text>
<text x="73.4" y="77.6">26</text>
<text x="73.4" y="75">27</text>
<text x="73.4" y="72.5">29</text>
<text x="100" y="75">1</text>
<text x="107" y="75">8</text>
<text x="41" y="80.1">17</text>
<text x="41" y="82.7">19</text>
<text x="48" y="78.7">GP12/A</text>
<text x="48" y="81.2">GP13/B</text>
<text x="48" y="83.8">GP14/X</text>
<text x="58.3" y="83.8">GP18/SCK</text>
<text x="58.5" y="81.2">GP19/STX</text>
<text x="60.1" y="78.7">GP20/BL</text>
<text x="73.4" y="82.7">24</text>
<text x="73.4" y="80.1">25</text>
<text x="41" y="85.2">20</text>
<text x="48" y="86.3">GP15/Y</text>
<text x="58.3" y="88.9">GP16/SRX</text>
<text x="58.3" y="86.3">GP17/SCS</text>
<text x="73.4" y="87.7">21</text>
<text x="73.4" y="85.2">22</text>
<text x="40.1" y="90.3">3*8</text>
<text x="48" y="91.4">GND</text>
<text x="219.9" y="104.1">1</text>
<text x="219.9" y="106.6">2</text>
<text x="225.8" y="103">1</text>
<text x="225.8" y="105.5">2</text>
<text x="219.9" y="109.2">3</text>
<text x="219.9" y="111.7">4</text>
<text x="225.8" y="108.1">3</text>
<text x="225.8" y="110.6">4</text>
<text x="225.8" y="113.1">5</text>
<text x="219.9" y="114.3">5</text>
<text x="219.9" y="116.8">6</text>
<text x="219.9" y="119.3">7</text>
<text x="225.8" y="115.7">6</text>
<text x="225.8" y="118.2">7</text>
<text x="219.9" y="121.9">8</text>
<text x="219.9" y="124.4">9</text>
<text x="225.8" y="120.8">8</text>
<text x="225.8" y="123.3">9</text>
<text x="225.8" y="125.8">10</text>
<text x="54.8" y="128.4">1</text>
<text x="60.7" y="129.5">EN</text>
<text x="73.5" y="129.5">LED1</text>
<text x="83.6" y="128.4">6</text>
<text x="83.6" y="130.9">5</text>
<text x="218.7" y="126.9">10</text>
<text x="218.9" y="129.5">11</text>
<text x="225.8" y="128.4">11</text>
<text x="225.8" y="130.9">12</text>
<text x="73.5" y="132">LED2</text>
<text x="73.5" y="134.6">LED3</text>
<text x="73.5" y="137.1">LED4</text>
<text x="83.6" y="133.5">4</text>
<text x="83.6" y="136">3</text>
<text x="218.7" y="132">12</text>
<text x="218.7" y="134.6">13</text>
<text x="218.7" y="137.1">14</text>
<text x="225.8" y="133.5">13</text>
<text x="225.8" y="136">14</text>
<text x="54.8" y="138.5">2</text>
<text x="60.7" y="139.6">GND</text>
<text x="218.7" y="139.6">15</text>
<text x="218.7" y="142.2">16</text>
<text x="225.8" y="138.5">15</text>
<text x="225.8" y="141.1">16</text>
<text x="225.8" y="143.6">17</text>
<text x="218.7" y="144.7">17</text>
<text x="218.7" y="147.3">18</text>
<text x="218.7" y="149.8">19</text>
<text x="225.8" y="146.1">18</text>
<text x="225.8" y="148.7">19</text>
<text x="218.7" y="152.3">20</text>
<text x="218.7" y="154.9">21</text>
<text x="225.8" y="151.2">20</text>
<text x="225.8" y="153.8">21</text>
<text x="218.7" y="157.4">22</text>
<text x="225.8" y="156.3">22</text>
<text x="225.8" y="161.4">MT1*2</text>
<text x="42.1" y="163.9">1*2</text>
<text x="56.2" y="163.9">3*2</text>
<text x="82.7" y="163.9">1*2</text>
<text x="96.8" y="163.9">3*2</text>
<text x="218" y="162.5">MT</text>
<text x="42.1" y="179.2">1*2</text>
<text x="56.2" y="179.2">3*2</text>
<text x="82.7" y="179.2">1*2</text>
<text x="96.8" y="179.2">3*2</text>
</g>
<g font-size="1.8" fill="#800000">
<text x="48.2" y="161">SW_B</text>
<text x="88.9" y="161">SW_Y</text>
<text x="48.2" y="176.2">SW_A</text>
<text x="88.9" y="176.2">SW_X</text>
</g>
<g font-size="1.4" fill="#808080">
<text x="155.4" y="46.4">RN2-4</text>
<text x="155.4" y="51.5">RN2-3</text>
<text x="155.7" y="49.5">330R</text>
<text x="155.4" y="56.6">RN2-2</text>
<text x="155.7" y="59.7">330R</text>
<text x="155.7" y="54.6">330R</text>
<text x="102" y="74.4">RN2-1</text>
<text x="102.4" y="77.4">330R</text>
</g>
<g font-size=".8" fill="#800000">
<text x="142.9" y="50.3">R</text>
<text x="142.9" y="52.8">G</text>
<text x="142.9" y="55.3">B</text>
</g>
</svg>
